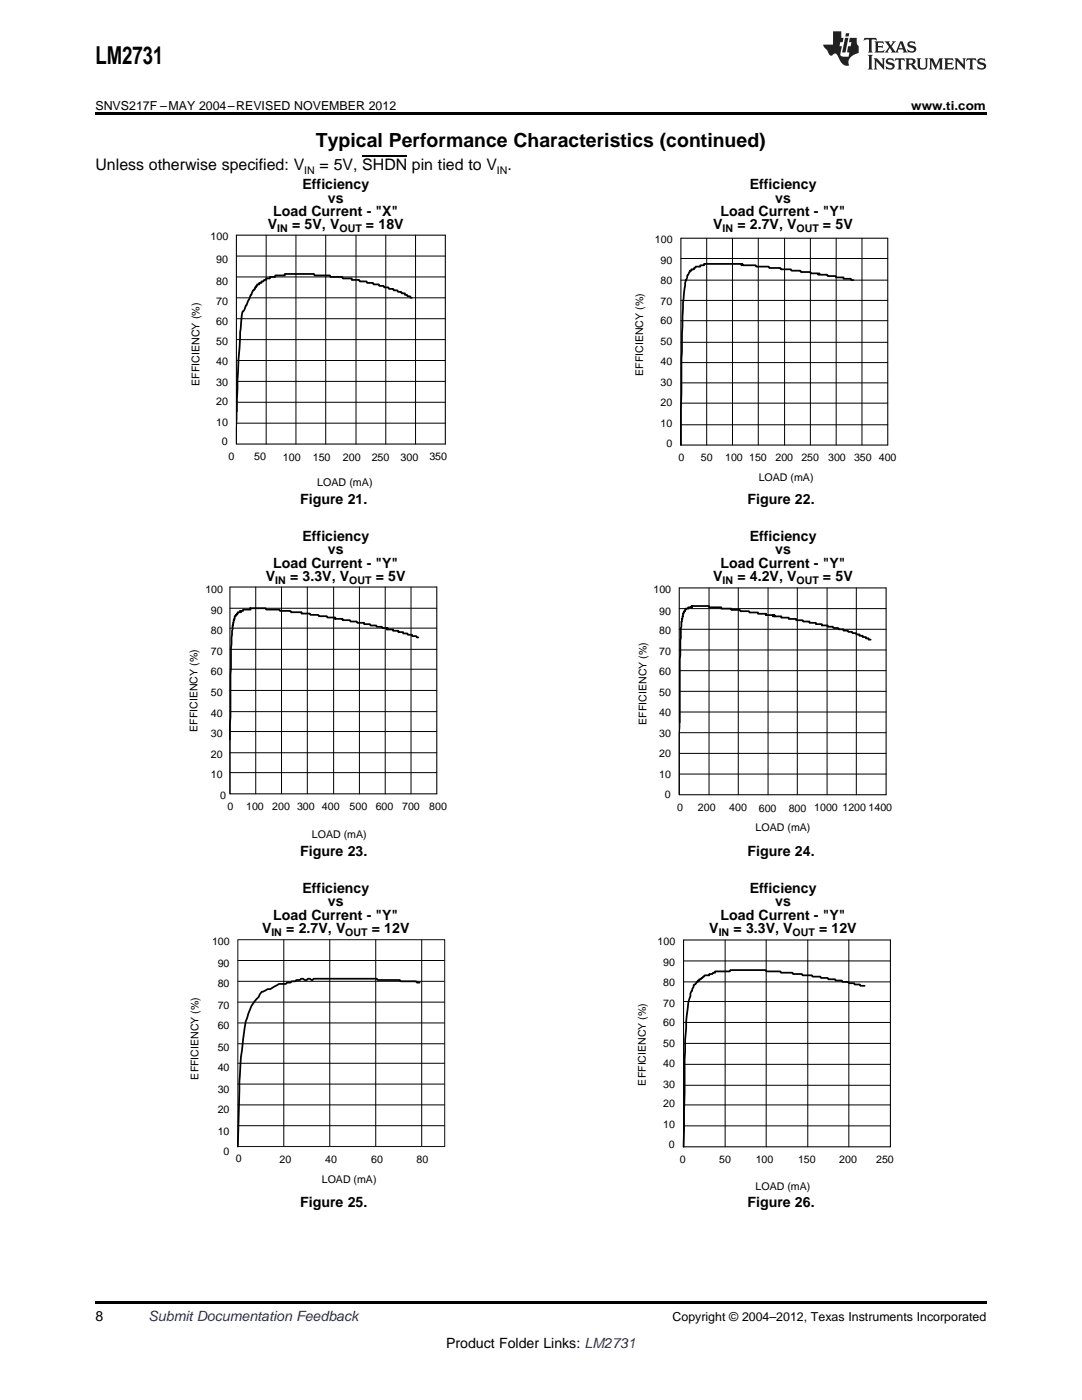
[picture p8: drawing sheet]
<svg xmlns="http://www.w3.org/2000/svg" width="216mm" height="279mm" viewBox="0 0 216 279" stroke-linecap="round" stroke-linejoin="round" font-family="sans-serif">
<path d="M19 259.7h177.8v.5h-177.8z" fill="#000"/>
<g fill="#fff">
<path d="M66.9 242.7h.3v.7h-.3z"/>
<path d="M156.1 242.7h.4v.7h-.4z"/>
</g>
<g fill="none" stroke="#000" stroke-width=".2">
<path d="M47.5 200h41.2M47.5 195.8h41.2M47.5 191.7h41.2M56.6 187.5v41.3M65.8 187.5v41.3M75 187.5v41.3M84.1 187.5v41.3M136.4 199.9h41.3M136.4 196h41.3M136.4 191.8h41.3M144.7 187.6v41.3M152.9 187.6v41.3"/>
<path d="M161.2 187.6v41.3M169.4 187.6v41.3M47.5 216.4h41.2M47.5 212.2h41.2M47.5 208.3h41.2M47.5 204.2h41.2M136.4 216.6h41.3M136.4 212.4h41.3M136.4 208.2h41.3M136.4 204.1h41.3M47.5 224.7h41.2M47.5 220.5h41.2"/>
<path d="M136.4 224.7h41.3M136.4 220.5h41.3"/>
</g>
<path d="M136.4 187.6h41.3v41.3h-41.3z" fill="none" stroke="#000" stroke-width=".21"/>
<path d="M83.7 196.1h-.5a1.32 1.32 0 0 0-1.3-.3h-1.9a1.3 1.3 0 0 0-1.4-.2h-3.2a1.31 1.31 0 0 0-1.4-.3h-11.4l-.2 .3-.6-.3h-.4l-.2 .3-1.1-.3-.2 .3h-.8l-.2 .2h-.7l-.2 .3h-.7l-.3 .3h-.4a2.01 2.01 0 0 0-1.8 .5l-.9 .5h-.5l-.9 .5a1.34 1.34 0 0 0-.9 1.1 7.2 7.2 0 0 0-2.3 4.1l-.3 .8-.4 2.8a69.7 69.7 0 0 0-.8 10.9l-.3 11.2M172.5 196.7h-.8l-.1-.2h-1.1l-.1-.3h-1l-.1-.2h-.7a.43 .43 0 0 1-.6-.3h-1.3l-.1-.3h-1.3l-.1-.2h-1.4l-.1-.3h-1.6l-.1-.3h-1.9l-.1-.2h-1.8l-.1-.3h-2.3l-.1-.2h-2.8l-.1-.3h-7.1l-.1 .3h-2.9v.2h-.4l-.1 .3h-.7v.2a1.12 1.12 0 0 0-1.1 .3l-.2 .3h-.2l-.1 .2h-.4v.3h-.3v.3h-.2l-.3 .5h-.2l-.4 1.3a1.05 1.05 0 0 0-.3 1 8.2 8.2 0 0 0-.7 3.2l-.1 .7a135 135 0 0 0-.4 15.5l-.2 10.7" fill="none" stroke="#000" stroke-width=".35"/>
<path d="M47.5 187.5h41.2v41.3h-41.2z" fill="none" stroke="#1a1a1a" stroke-width=".21"/>
<g fill="#fff">
<path d="M66.9 172.5h.3v.7h-.3z"/>
<path d="M156.1 172.5h.4v.7h-.4z"/>
</g>
<g fill="none" stroke="#000" stroke-width=".2">
<path d="M51 117.2v41.2M56.2 117.2v41.2M61.3 117.2v41.2M66.6 117.2v41.2M71.7 117.2v41.2M76.9 117.2v41.2M82 117.2v41.2M141.5 117.3v41.3M147.3 117.3v41.3M153.3 117.3v41.3M159.1 117.3v41.3M165 117.3v41.3"/>
<path d="M170.9 117.3v41.3M45.9 137.8h41.3M45.9 133.6h41.3M45.9 129.6h41.3M45.9 125.4h41.3M45.9 121.4h41.3M135.5 138h41.3M135.5 133.8h41.3M135.5 129.7h41.3M135.5 125.6h41.3M135.5 121.5h41.3M45.9 154.2h41.3"/>
<path d="M45.9 150.2h41.3M45.9 146h41.3M45.9 142h41.3M45.9 147.6v10.8M135.5 154.5h41.3M135.5 150.4h41.3M135.5 146.2h41.3M135.5 142.1h41.3"/>
</g>
<path d="M45.9 117.2h41.3v41.2h-41.3zM135.5 117.3h41.3v41.3h-41.3zM135.6 144.2l-.1 14.4" fill="none" stroke="#000" stroke-width=".21"/>
<path d="M83.5 127.2h-.3l-.1-.3h-.9v-.2h-.8l-.1-.3h-.9v-.2h-.9v-.3h-1.1v-.3h-1v-.2l-.2 .2v-.2h-.9l-.1-.3h-1l-.1-.3h-1.2l-.1-.2h-1.1v-.3h-1.4l-.1-.3h-1.3l-.1-.2h-1.4v-.3h-1.4l-.1-.3-.1 .3v-.3h-1.5l-.1-.2h-1.6l-.1-.3h-1.5l-.2-.3h-1.6v-.2h-2.1l-.1-.3h-2.1l-.1-.2h-2.7l-.1-.3h-3v.3l-.1-.3v.3h-1.4v.2h-.4v.3l-.2-.3v.3h-.4v.2h-.3v.3h-.2v.3h-.2v.5l-.2 .3v.5l-.2 .5-.2 2.4-.3 20.4M173.7 127.7h-.4v-.3h-.5v-.3h-.7v-.2h-.6v-.3h-.6v-.2h-.8l-.1-.3h-.7l-.1-.3h-.9v-.2h-.9l-.1-.3h-1l-.1-.2h-1.1v-.3h-1.1v-.2h-1.2v-.3h-1.3v-.3h-1.2l-.1-.2h-1.3v-.3h-1.5v-.2h-1.5v-.3h-1.4v-.2v.2l-.1-.2-.2 .2v-.2h-1.4v-.3v.3v-.3h-1.6v-.3h-1.7l-.1-.2h-1.7l-.1-.3h-1.7v-.2h-2v-.3h-2.4v-.3h-3.4v.3l-.1-.3v.3h-.7v.3a.44 .44 0 0 0-.4 0 .44 .44 0 0 0-.2 .5h-.2l-.2 .5-.4 2.8-.3 6.2v12.7" fill="none" stroke="#000" stroke-width=".35"/>
<g fill="#fff">
<path d="M66.9 102.3h.3v.7h-.3z"/>
<path d="M156.1 102.3h.4v.7h-.4z"/>
</g>
<g fill="none" stroke="#000" stroke-width=".2">
<path d="M47.2 59.4h41.7M47.2 55.3h41.7M47.2 51.1h41.7M53.1 46.9v41.7M59.1 46.9v41.7M65 46.9v41.7M71 46.9v41.7M77 46.9v41.7M82.9 46.9v41.7M135.9 60h41.2M135.9 55.9h41.2M135.9 51.6h41.2"/>
<path d="M141 47.5v41.3M146.2 47.5v41.3M151.3 47.5v41.3M156.6 47.5v41.3M161.7 47.5v41.3M166.8 47.5v41.3M172 47.5v41.3M47.2 76.1h41.7M47.2 71.9h41.7M47.2 67.8h41.7M47.2 63.6h41.7M135.9 76.4h41.2"/>
<path d="M135.9 72.4h41.2M135.9 68.3h41.2M135.9 64h41.2M47.2 84.5h41.7M47.2 80.3h41.7M47.3 82.1l-.1 6.5M135.9 84.8h41.2M135.9 80.5h41.2"/>
</g>
<path d="M47.2 46.9h41.7v41.7h-41.7zM135.9 47.5h41.2v41.3h-41.2z" fill="none" stroke="#000" stroke-width=".21"/>
<path d="M82.2 59.4h-.2l-.1-.3h-.6l-.1-.3h-.4v-.3h-.6l-.1-.3h-.6a.87 .87 0 0 0-.9-.3l-.1-.2h-.9l-.1-.3h-.8l-.1-.3h-.9l-.1-.3h-1a.95 .95 0 0 0-1-.3h-.2a.96 .96 0 0 0-1.1-.3h-.5l-.1-.3h-1.5v-.3h-1.1a.87 .87 0 0 1-.9-.3h-2.3l-.1-.3h-2.3a.87 .87 0 0 1-.9-.3h-5.8v.3h-1.9v.3h-1v.3h-.8v.3h-.4l-.1 .3h-.4v.3h-.5v.3h-.4v.3h-.2v.3h-.2v.3l-.2 .2h-.2l-1.7 3.9a1.17 1.17 0 0 0-.6 1.2l-.3 3.3-.5 9.5-.1 6.3" fill="none" stroke="#000" stroke-width=".36"/>
<path d="M170.3 55.9h-.4l-.1-.3h-1.5v-.2h-1.5l-.1-.3h-1.5l-.1-.3h-1.5l-.1-.2-.1 .2-.2-.2h-1.4l-.1-.3h-1.9l-.1-.3h-1.8l-.1-.3h-2l-.1-.2h-2.2l-.1-.3h-2.5l-.1-.3h-2.5l-.1-.2-.2 .2-.1-.2h-7.4v.2h-.7v.3h-1l-.1 .3h-.2v.2h-.5v.3h-.3v.3l-.5 .5-.1 .6a6.7 6.7 0 0 0-.6 2.9l-.2 2.2-.3 11.1-.1 17.2" fill="none" stroke="#000" stroke-width=".35"/>
<path d="M19 22.5h177.8v.5h-177.8z" fill="#000"/>
<g fill="#231f20">
<path d="M172.5 7.6l-.1 .5 .4-.2h.6v.1v2.1l-.2 .4h.9l-.2-.4v-2.1l.1-.1h.5l.5 .2-.2-.5zM174.5 8.3l.2 .3v1.5l-.2 .4h1.8l.2-.6a1.04 1.04 0 0 1-1.3 .2v-.7h.6l.3 .2v-.6l-.3 .2h-.6v-.6l.8-.1 .4 .3-.2-.5zM176.5 8.3l.9 1.1-.9 1.1h.8l-.2-.2 .4-.7 .5 .7-.2 .2h1.5l-.2-.2 .2-.4h.9l.1 .4-.2 .2h1l-.3-.3-.7-1.9h-.5l-.9 2-.8-1 .9-1h-.8l.1 .3-.4 .5-.3-.6 .1-.2zM179.7 8.6l.4 1h-.7zM181.3 8.4a.63 .63 0 0 0-.2 .7 .63 .63 0 0 0 .6 .4l.6 .2 .1 .2a.75 .75 0 0 1-.7 .4 .75 .75 0 0 1-.6-.5l.1 .7 .1-.1a1.11 1.11 0 0 0 1.5-.6 1.13 1.13 0 0 0-1.2-.8l-.1-.4a1.04 1.04 0 0 1 1.2 .2l-.2-.5-.2 .1-.4-.2zM173.2 10.9l.2 .4v2.2l-.2 .4h1l-.3-.4v-2.2l.3-.4zM174.3 11.6l.3 .4v1.5l-.3 .4h.8l-.2-.4v-1.3l1.5 1.7v-1.9l.2-.4h-.7l.2 .4v.9l-1.1-1.3zM177 11.8a.62 .62 0 0 0-.2 .7 .62 .62 0 0 0 .6 .4l.6 .1 .1 .3a.76 .76 0 0 1-.7 .3 .76 .76 0 0 1-.7-.4l.2 .7 .1-.1a1.11 1.11 0 0 0 1.5-.6 1.13 1.13 0 0 0-1.2-.8l-.1-.4a1.04 1.04 0 0 1 1.2 .2l-.2-.6-.2 .1-.5-.1zM178.7 11.6l-.2 .6a.61 .61 0 0 1 .8-.3v1.6l-.2 .4h.9l-.2-.4v-1.6a.63 .63 0 0 1 .7 .3l-.1-.6zM180.6 11.6l.3 .4v1.5l-.3 .4h1l-.2-.2-.1-.8 .6 .2a.76 .76 0 0 0 1.2 .7l-1-1a.58 .58 0 0 0 .6-.5 .58 .58 0 0 0-.5-.6zM181.4 11.9h.1a.45 .45 0 0 1 .5 .1 .45 .45 0 0 1 .1 .5l-.8 .2zM182.9 11.6l.2 .2a2.17 2.17 0 0 0 .3 1.9 .99 .99 0 0 0 1.6-.6v-1.1l.2-.4h-.7l.2 .2a1.92 1.92 0 0 1-.2 1.8 .6 .6 0 0 1-.9-.5v-1.1l.2-.4zM185.4 11.6l.2 .4v1.5l-.2 .4h.7l-.2-.4v-1.4l.8 1.8 .8-1.8v1.4l-.2 .4h.9l-.2-.4v-1.5l.2-.4h-.8l-.6 1.5-.6-1.5zM188.4 11.6l.2 .4v1.5l-.2 .4h1.8l.1-.6a1.04 1.04 0 0 1-1.2 .1v-.6h.5l.4 .2v-.6l-.4 .2h-.5v-.7h.8l.3 .3-.1-.6zM190.5 11.6l.2 .4v1.5l-.2 .4h.7l-.2-.4v-1.3l1.5 1.7v-1.9l.2-.4h-.7l.2 .4v.9l-1.1-1.3zM192.9 11.6l-.1 .6a.61 .61 0 0 1 .7-.3l.1 1.6-.3 .4h1l-.3-.4 .1-1.6a.63 .63 0 0 1 .7 .3l-.1-.6zM195.2 11.8a.62 .62 0 0 0-.2 .7 .62 .62 0 0 0 .6 .4l.6 .1 .1 .3a.76 .76 0 0 1-.7 .3 .76 .76 0 0 1-.6-.4l.1 .7 .1-.1a1.11 1.11 0 0 0 1.6-.6 1.13 1.13 0 0 0-1.3-.8l-.1-.4a1.04 1.04 0 0 1 1.2 .2l-.1-.6-.2 .1-.5-.1z"/>
<path d="M166.2 6.3v2.6h-1.9v.4l.8 .9a.91 .91 0 0 0 1 .8 .56 .56 0 0 1 .5-.3 .56 .56 0 0 1 .5 .3l.4 .8a1.53 1.53 0 0 0 1.9 1.2 1.54 1.54 0 0 1 1-2.1l.9-.3v-1.4a1.52 1.52 0 0 1-.4-1.6h-1.3l-.2 .8h.5l-.2 .8h-.5l-.1 1v.2l.4 .1-.2 .8a1.93 1.93 0 0 1-1.6-.3l.3-1.8h-.5l.2-.8h.4l.2-.8h-.4v-1.3zM168.6 7.6l-.6 2.9h.7l.6-2.9zM168.8 6.6l-.1 .7h.6l.2-.7z"/>
</g>
<path d="M72.3 31.2h8.9" fill="none" stroke="#000" stroke-width=".21"/>
<text font-size="4.9" x="19" y="12.8">LM2731</text>
<text font-size="3.9" x="63" y="29.3">Typical Performance Characteristics (continued)</text>
<g font-size="3.2">
<text x="19.1" y="34">Unless otherwise specified: V</text>
<text x="63.8" y="34">= 5V, SHDN pin tied to V .</text>
</g>
<g font-size="2.8">
<text x="60.4" y="37.7">Efficiency</text>
<text x="65.4" y="40.4">vs</text>
<text x="149.6" y="37.7">Efficiency</text>
<text x="154.7" y="40.4">vs</text>
<text x="53.4" y="45.8">V</text>
<text x="54.5" y="43.1">Load Current - &quot;X&quot;</text>
<text x="58.3" y="45.8">= 5V, V</text>
<text x="73" y="45.8">= 18V</text>
<text x="142.3" y="45.8">V</text>
<text x="143.8" y="43.1">Load Current - &quot;Y&quot;</text>
<text x="147.1" y="45.8">= 2.7V, V</text>
<text x="164.2" y="45.8">= 5V</text>
<text x="59.9" y="100.5">Figure 21.</text>
<text x="149.2" y="100.5">Figure 22.</text>
<text x="60.4" y="107.9">Efficiency</text>
<text x="149.6" y="107.9">Efficiency</text>
<text x="54.5" y="113.3">Load Current - &quot;Y&quot;</text>
<text x="65.4" y="110.6">vs</text>
<text x="143.8" y="113.3">Load Current - &quot;Y&quot;</text>
<text x="154.7" y="110.6">vs</text>
<text x="53.1" y="116">V</text>
<text x="57.9" y="116">= 3.3V, V</text>
<text x="75" y="116">= 5V</text>
<text x="142.3" y="116">V</text>
<text x="147.1" y="116">= 4.2V, V</text>
<text x="164.2" y="116">= 5V</text>
<text x="59.9" y="170.7">Figure 23.</text>
<text x="149.2" y="170.7">Figure 24.</text>
<text x="60.4" y="178.2">Efficiency</text>
<text x="149.6" y="178.2">Efficiency</text>
<text x="54.5" y="183.5">Load Current - &quot;Y&quot;</text>
<text x="65.4" y="180.8">vs</text>
<text x="143.8" y="183.5">Load Current - &quot;Y&quot;</text>
<text x="154.7" y="180.8">vs</text>
<text x="52.3" y="186.2">V</text>
<text x="57.1" y="186.2">= 2.7V, V</text>
<text x="74.2" y="186.2">= 12V</text>
<text x="141.5" y="186.2">V</text>
<text x="146.4" y="186.2">= 3.3V, V</text>
<text x="163.4" y="186.2">= 12V</text>
<text x="59.9" y="240.9">Figure 25.</text>
<text x="149.2" y="240.9">Figure 26.</text>
<text x="19" y="263.6">8</text>
<text x="89" y="269">Product Folder Links: LM2731</text>
</g>
<text font-size="2.8" fill="#0000c8" x="29.6" y="263.6">Submit Documentation Feedback</text>
<g font-size="2.5">
<text x="19" y="21.9">SNVS217F –MAY 2004–REVISED NOVEMBER 2012</text>
<text x="181.8" y="21.9">www.ti.com</text>
<text x="134.2" y="263.6">Copyright © 2004–2012, Texas Instruments Incorporated</text>
</g>
<g font-size="2.1">
<text x="60.7" y="34.6">IN</text>
<text x="99.2" y="34.6">IN</text>
<text x="42" y="48">100</text>
<text x="55.3" y="46.4">IN</text>
<text x="67.7" y="46.4">OUT</text>
<text x="144.2" y="46.4">IN</text>
<text x="158.9" y="46.4">OUT</text>
<text x="43.1" y="52.4">90</text>
<text x="130.7" y="48.4">100</text>
<text x="131.8" y="52.7">90</text>
<text x="43.1" y="56.8">80</text>
<text x="131.8" y="56.6">80</text>
<text x="43.1" y="64.8">60</text>
<text x="43.1" y="60.9">70</text>
<text x="131.8" y="64.7">60</text>
<text x="131.8" y="60.8">70</text>
<text x="43.1" y="68.9">50</text>
<text x="131.8" y="68.9">50</text>
<text x="39.8" y="77.1" transform="rotate(-90 39.8 77.1)">EFFICIENCY (%)</text>
<text x="43.1" y="77">30</text>
<text x="43.1" y="72.8">40</text>
<text x="128.3" y="75" transform="rotate(-90 128.3 75)">EFFICIENCY (%)</text>
<text x="131.8" y="77.1">30</text>
<text x="131.8" y="72.9">40</text>
<text x="43.1" y="80.8">20</text>
<text x="131.8" y="81">20</text>
<text x="43.1" y="85">10</text>
<text x="44.3" y="88.8">0</text>
<text x="131.8" y="85.2">10</text>
<text x="133" y="89.2">0</text>
<text x="45.6" y="91.9">0</text>
<text x="50.7" y="91.9">50</text>
<text x="56.4" y="91.9">100</text>
<text x="62.4" y="92">150</text>
<text x="68.4" y="91.9">200</text>
<text x="74.2" y="92">250</text>
<text x="79.9" y="92">300</text>
<text x="85.7" y="91.8">350</text>
<text x="135.4" y="92.1">0</text>
<text x="139.8" y="92">50</text>
<text x="144.7" y="92">100</text>
<text x="149.5" y="92.1">150</text>
<text x="151.4" y="96">LOAD (mA)</text>
<text x="154.7" y="92">200</text>
<text x="159.9" y="92.1">250</text>
<text x="165.3" y="92.1">300</text>
<text x="170.4" y="92">350</text>
<text x="175.3" y="92">400</text>
<text x="63.3" y="97">LOAD (mA)</text>
<text x="41" y="118.4">100</text>
<text x="54.9" y="116.6">IN</text>
<text x="69.7" y="116.6">OUT</text>
<text x="130.4" y="118.4">100</text>
<text x="144.2" y="116.6">IN</text>
<text x="158.9" y="116.6">OUT</text>
<text x="42.1" y="122.6">90</text>
<text x="131.5" y="122.6">90</text>
<text x="42.1" y="130.8">70</text>
<text x="42.1" y="126.6">80</text>
<text x="131.5" y="130.8">70</text>
<text x="131.5" y="126.6">80</text>
<text x="42.1" y="134.7">60</text>
<text x="131.5" y="134.7">60</text>
<text x="42.1" y="143.2">40</text>
<text x="42.1" y="138.9">50</text>
<text x="131.5" y="142.9">40</text>
<text x="131.5" y="138.9">50</text>
<text x="39.4" y="146.1" transform="rotate(-90 39.4 146.1)">EFFICIENCY (%)</text>
<text x="42.1" y="147.1">30</text>
<text x="129" y="144.6" transform="rotate(-90 129 144.6)">EFFICIENCY (%)</text>
<text x="131.5" y="147.1">30</text>
<text x="42.1" y="155.3">10</text>
<text x="42.1" y="151.3">20</text>
<text x="131.5" y="155.2">10</text>
<text x="131.5" y="151">20</text>
<text x="43.9" y="159.4">0</text>
<text x="45.4" y="161.7">0</text>
<text x="49.1" y="161.6">100</text>
<text x="54.3" y="161.6">200</text>
<text x="59.3" y="161.6">300</text>
<text x="64.2" y="161.6">400</text>
<text x="69.8" y="161.7">500</text>
<text x="75" y="161.7">600</text>
<text x="80.2" y="161.6">700</text>
<text x="85.7" y="161.6">800</text>
<text x="132.7" y="159.2">0</text>
<text x="135.1" y="161.9">0</text>
<text x="139.3" y="161.9">200</text>
<text x="145.5" y="161.9">400</text>
<text x="151.4" y="162">600</text>
<text x="157.4" y="162">800</text>
<text x="162.5" y="161.9">1000</text>
<text x="168.1" y="161.8">1200</text>
<text x="173.3" y="161.9">1400</text>
<text x="62.2" y="167.2">LOAD (mA)</text>
<text x="150.8" y="165.8">LOAD (mA)</text>
<text x="42.3" y="188.7">100</text>
<text x="54.2" y="186.8">IN</text>
<text x="68.9" y="186.8">OUT</text>
<text x="131.2" y="188.7">100</text>
<text x="143.4" y="186.8">IN</text>
<text x="158.2" y="186.8">OUT</text>
<text x="43.4" y="197.1">80</text>
<text x="43.4" y="193">90</text>
<text x="132.4" y="196.8">80</text>
<text x="132.4" y="192.8">90</text>
<text x="43.4" y="201.4">70</text>
<text x="132.4" y="200.9">70</text>
<text x="43.4" y="209.7">50</text>
<text x="43.4" y="205.4">60</text>
<text x="132.4" y="209">50</text>
<text x="132.4" y="204.8">60</text>
<text x="39.6" y="215.4" transform="rotate(-90 39.6 215.4)">EFFICIENCY (%)</text>
<text x="43.4" y="213.8">40</text>
<text x="132.4" y="212.9">40</text>
<text x="43.4" y="218.1">30</text>
<text x="128.9" y="216.6" transform="rotate(-90 128.9 216.6)">EFFICIENCY (%)</text>
<text x="132.4" y="221">20</text>
<text x="132.4" y="217.1">30</text>
<text x="43.4" y="226.5">10</text>
<text x="43.4" y="222.2">20</text>
<text x="132.4" y="225.2">10</text>
<text x="44.6" y="230.5">0</text>
<text x="47" y="231.9">0</text>
<text x="55.8" y="232">20</text>
<text x="64.9" y="232">40</text>
<text x="74.1" y="232">60</text>
<text x="83.1" y="232">80</text>
<text x="133.5" y="229.1">0</text>
<text x="135.7" y="232">0</text>
<text x="143.5" y="232.1">50</text>
<text x="150.8" y="232">100</text>
<text x="159.2" y="232.1">150</text>
<text x="167.5" y="232.1">200</text>
<text x="174.8" y="232.1">250</text>
<text x="64.2" y="236">LOAD (mA)</text>
<text x="150.8" y="237.4">LOAD (mA)</text>
</g>
</svg>
